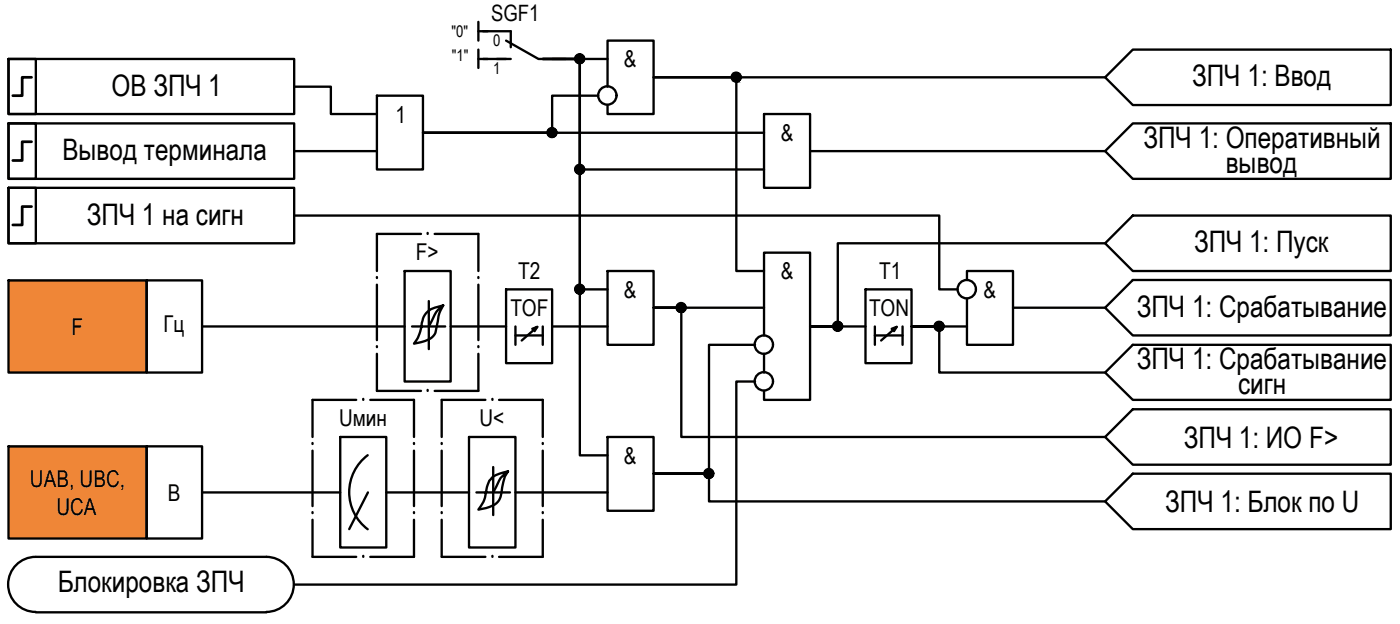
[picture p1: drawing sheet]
<svg xmlns="http://www.w3.org/2000/svg" width="152mm" height="68mm" viewBox="0 0 152 68" stroke-linecap="round" stroke-linejoin="round" font-family="sans-serif">
<!-- layer: 0 -->
<g fill="none" stroke="#000" stroke-width=".25">
<path d="M.9 6.4h3v6h-3zM.9 6.4h31v6h-31zM.9 13.4h31v6h-31zM.9 13.4h3v6h-3zM31.9 9.4h4v3h5M31.9 16.4h9M40.9 10.4h5v8h-5zM51.9 2.4v2M51.9 5.4v2M51.9 3.4h1M51.9 6.4h1M53.9 6.4h1"/>
<path d="M58.9 6.4h4v25h3M58.9 6.4h4v43h3M58.9 6.4h7M59.9 6.4h3v12h20M64.9 10.4h-5v4h-14h37M65.9 9.4v-5h5v8h-5v-1M82.9 12.4h5v8h-5zM87.9 16.4h32M119.9 8.4l3-3h28v6h-28zM119.9 16.4l3-3h28v6h-28zM119.9 8.4h-49h9v21h3M.9 30.4h15v10h-15z"/>
<path d="M.9 20.4h3v6h-3zM.9 20.4h31v6h-31zM15.9 30.4h6v10h-6zM21.9 35.4h22M31.9 23.4h70v8h2M43.9 29.4h5v12h-5zM46.5 32.6v5.2M46.5 35.4h1.8M48.1 33.1a3.4 3.4 0 0 0-.6 1.7l-.1 .6a1.7 1.7 0 0 1-1.7 1.7l-.8 .2a4.8 4.8 0 0 0 .9-2.5 1.97 1.97 0 0 1 1.8-1.6l.5-.1a3 3 0 0 0-1.2 1.7l-.4 .6h-1.8M48.9 35.4h6M54.9 31.4h5v8h-5zM55.9 36.4h3"/>
<path d="M55.9 35.4v2M57.7 35.6l.6-.2-1.7 1.5M58.3 35.4l-.3 .5M58.9 35.4v2M59.9 35.4h6M65.9 29.4h5v8h-5zM81.9 37.4h-5v14h-6h6v3h43M82.9 36.4v-9h5v15.9h-5v-.9M82.9 33.4h-12h3v14h46M82.9 38.4v2M93.9 31.4h5v8h-5zM94.9 35.4v2"/>
<path d="M94.9 36.4h3M96.7 35.6l.6-.2-1.7 1.5M97.3 35.4l-.3 .5M97.9 35.4v2M104.9 30.4v-1h5v8h-5v-5M104.9 35.4h-6h3v5h18M109.9 33.4h10M119.9 26.4l3-3h28v6h-28zM119.9 33.4l3-3h28v6h-28zM119.9 26.4h-29v9h-3h6M122.9 37.4h28v5.9h-28l-3-2.9zM.9 48.4h15v10h-15z"/>
<path d="M15.9 48.4h6v10h-6zM21.9 53.4h15M36.9 47.4h5v12h-5zM39.9 49.3a5 5 0 0 0 0 8.1M39.9 53.4l-2 4M41.9 53.4h9M50.9 47.4h5v12h-5zM53.5 50.6v5.2M53.5 53.4h1.8M55.1 51.1a6.1 6.1 0 0 0-.8 2.7 1.86 1.86 0 0 1-1.6 1.3l-.8 .1a4 4 0 0 0 .9-2.4 1.95 1.95 0 0 1 1.8-1.6l.5-.1-.3 .2a2.75 2.75 0 0 0-1 1.4l-.3 .7h-1.8M55.9 53.4h10M65.9 47.4h5v8h-5z"/>
<path d="M81.9 41.4h-2v22h-48M122.9 44.4h28v6h-28l-3-3zM122.9 51.4h28v6h-28l-3-3zM3.9 60.4a2.98 2.98 0 0 0-3 3 2.98 2.98 0 0 0 3 2.9M3.9 60.4h25M3.9 66.4h25M28.9 60.4a2.98 2.98 0 0 1 3 3 2.98 2.98 0 0 1-3 2.9"/>
<circle cx="59.9" cy="14.4" r=".49"/>
<circle cx="62.9" cy="6.4" r=".49"/>
<circle cx="62.9" cy="18.4" r=".49"/>
<circle cx="65.9" cy="10.4" r=".99"/>
<circle cx="79.9" cy="8.4" r=".49"/>
<circle cx="62.9" cy="31.3" r=".49"/>
<circle cx="73.9" cy="33.3" r=".49"/>
<circle cx="82.9" cy="37.4" r=".99"/>
<circle cx="90.9" cy="35.4" r=".49"/>
<circle cx="101.9" cy="35.4" r=".49"/>
<circle cx="104.9" cy="31.3" r=".99"/>
<circle cx="76.9" cy="51.3" r=".49"/>
<circle cx="82.9" cy="41.3" r=".99"/>
</g>
<g fill="#000" stroke="#000" stroke-width=".11">
<path d="M59.6 14.1h.7zM59.8 14.9h.2zM59.8 13.9h.1zM62.8 6.9h.2zM62.8 18.9h.2zM62.8 5.9h.1zM62.8 17.9h.1zM79.8 8.8h.2zM79.8 7.9h.2zM62.4 31.6h.9zM62.8 31.9h.2zM62.8 30.9h.1z"/>
<path d="M73.6 33h.6zM73.8 33.9h.2zM73.8 32.9h.1zM90.8 35.9h.2zM90.8 34.9h.2zM101.8 35.9h.2zM101.8 34.9h.1zM76.8 51.9h.2zM76.8 50.9h.2z"/>
<path d="M59.8 13.9h.2zM59.8 13.9h.2z"/>
<path d="M59.8 14.9h.1zM59.8 14.9h.1z"/>
<path d="M59.8 13.9h.3zM59.8 13.9h.3z"/>
<path d="M59.7 13.9h.4zM59.7 13.9h.4z"/>
<path d="M59.7 14.9h.4zM59.7 14.9h.3z"/>
<path d="M59.7 13.9h.4zM59.6 13.9h.5z"/>
<path d="M59.7 14.8h.4zM59.7 14.8l.4 .1z"/>
<path d="M59.6 13.9l.6 .1zM59.6 13.9l.6 .1z"/>
<path d="M59.6 14.8h.5zM59.6 14.8h.5z"/>
<path d="M59.6 14h.6zM59.6 14h.6z"/>
<path d="M59.6 14.8h.6zM59.6 14.8h.5z"/>
<path d="M59.6 14l.7 .1zM59.6 14l.7 .1zM59.5 14.1h.8z"/>
<path d="M59.6 14.8h.6zM59.6 14.8h.6z"/>
<path d="M59.5 14.1h.8zM59.5 14.1h.8z"/>
<path d="M59.5 14.7h.8zM59.5 14.7h.8z"/>
<path d="M59.6 14.7h.7zM59.6 14.7l.6 .1z"/>
<path d="M59.5 14.1h.8zM59.5 14.1h.8z"/>
<path d="M59.5 14.1l.9 .1zM59.5 14.1l.9 .1z"/>
<path d="M59.5 14.6h.8zM59.5 14.6h.8z"/>
<path d="M59.5 14.6h.8zM59.5 14.6l.8 .1z"/>
<path d="M59.4 14.2h1zM59.4 14.2h1z"/>
<path d="M59.4 14.2l1 .1zM59.4 14.2l1 .1z"/>
<path d="M59.4 14.5l1 .1zM59.4 14.5l1 .1z"/>
<path d="M59.4 14.6h1zM59.4 14.6h.9z"/>
<path d="M59.4 14.3l1 .1v-.1zM59.4 14.3l1 .1h-1z"/>
<path d="M59.4 14.4h1zM59.4 14.4h1z"/>
<path d="M59.4 14.4h1zM59.4 14.4h1z"/>
<path d="M59.4 14.4l1 .1zM59.4 14.4l1 .1z"/>
<path d="M59.4 14.5h1zM59.4 14.5h1z"/>
<path d="M62.8 6.9h.1zM62.8 6.9h.1z"/>
<path d="M62.8 18.9h.1zM62.8 18.9h.1z"/>
<path d="M62.8 5.9h.2zM62.8 5.9h.2z"/>
<path d="M62.8 17.9h.2zM62.8 17.9h.2z"/>
<path d="M62.8 5.9h.3zM62.8 5.9h.3z"/>
<path d="M62.8 17.9h.3zM62.7 17.9h.4z"/>
<path d="M62.7 5.9h.4zM62.7 5.9h.4z"/>
<path d="M62.7 6.9h.4zM62.7 6.9h.3z"/>
<path d="M62.7 17.9h.4zM62.7 17.9h.4z"/>
<path d="M62.7 18.8h.4zM62.7 18.8l.3 .1z"/>
<path d="M62.7 5.9l.5 .1zM62.7 5.9l.5 .1z"/>
<path d="M62.7 6.9h.4zM62.7 6.9h.4z"/>
<path d="M62.7 17.9h.5zM62.7 17.9h.5z"/>
<path d="M62.7 18.8h.4zM62.7 18.8h.4z"/>
<path d="M62.6 6h.6zM62.6 6h.6z"/>
<path d="M62.6 6.8h.6zM62.6 6.8l.5 .1z"/>
<path d="M62.6 17.9l.6 .1zM62.6 17.9l.6 .1z"/>
<path d="M62.6 18.8h.6zM62.6 18.8h.5z"/>
<path d="M62.6 6h.6zM62.6 6h.6z"/>
<path d="M62.6 6.8h.6zM62.6 6.8h.6z"/>
<path d="M62.6 18h.6zM62.6 18h.6z"/>
<path d="M62.6 18.8h.6zM62.6 18.8h.6z"/>
<path d="M62.6 6l.6 .1zM62.6 6l.6 .1z"/>
<path d="M62.5 6.7l.7 .1zM62.5 6.7l.7 .1z"/>
<path d="M62.6 6.8h.6zM62.6 6.8h.6z"/>
<path d="M62.6 18h.6zM62.6 18h.6z"/>
<path d="M62.5 18l.8 .1zM62.5 18l.8 .1z"/>
<path d="M62.5 18.7l.7 .1zM62.5 18.7l.7 .1z"/>
<path d="M62.6 18.8h.6zM62.6 18.8h.6z"/>
<path d="M62.5 6.1h.8zM62.5 6.1h.8z"/>
<path d="M62.5 6.1h.8zM62.5 6.1h.8z"/>
<path d="M62.5 6.7h.8zM62.5 6.7h.7z"/>
<path d="M62.5 18.1h.8zM62.5 18.1h.8z"/>
<path d="M62.5 18.7h.8zM62.5 18.7h.7z"/>
<path d="M62.5 6.1h.8zM62.4 6.1h.9z"/>
<path d="M62.4 6.1l1 .1zM62.4 6.1l1 .1z"/>
<path d="M62.4 6.6h.9zM62.4 6.6h.9z"/>
<path d="M62.5 6.6h.8zM62.5 6.6l.8 .1z"/>
<path d="M62.5 18.1l.8 .1zM62.4 18.2h.9z"/>
<path d="M62.4 18.2h1zM62.4 18.2h1z"/>
<path d="M62.4 18.6l.9 .1zM62.4 18.6l.9 .1z"/>
<path d="M62.5 18.7h.8zM62.5 18.7h.8z"/>
<path d="M62.4 6.2h1zM62.4 6.2h1z"/>
<path d="M62.4 6.2l1 .1v-.1zM62.4 6.2l1 .1h-1z"/>
<path d="M62.4 6.5l1 .1zM62.4 6.5l1 .1z"/>
<path d="M62.4 6.6h1zM62.4 6.6h.9z"/>
<path d="M62.4 18.2h1zM62.4 18.2h1z"/>
<path d="M62.4 18.2l1 .1zM62.4 18.2l1 .1z"/>
<path d="M62.4 18.5l1 .1v-.1zM62.4 18.5l1 .1h-1z"/>
<path d="M62.4 18.6h1zM62.4 18.6h.9z"/>
<path d="M62.4 6.3l1 .1zM62.4 6.3l1 .1z"/>
<path d="M62.4 6.4h1zM62.4 6.4h1z"/>
<path d="M62.4 6.4h1zM62.4 6.4h1z"/>
<path d="M62.4 6.4l1 .1zM62.4 6.4l1 .1z"/>
<path d="M62.4 6.5h1zM62.4 6.5h1z"/>
<path d="M62.4 18.3h1zM62.4 18.3h1z"/>
<path d="M62.4 18.3l1 .1zM62.4 18.3l1 .1z"/>
<path d="M62.4 18.4h1zM62.4 18.4h1z"/>
<path d="M62.4 18.4l1 .1zM62.4 18.4l1 .1z"/>
<path d="M62.4 18.5h1zM62.4 18.5h1z"/>
<path d="M79.8 8.8l.2 .1zM79.8 8.9h.2z"/>
<path d="M79.8 7.9h.2zM79.8 7.9h.2z"/>
<path d="M79.8 7.9h.2zM79.7 7.9h.3z"/>
<path d="M79.7 7.9h.4zM79.7 7.9h.4z"/>
<path d="M79.7 8.8h.3zM79.7 8.8h.3z"/>
<path d="M79.7 7.9l.4 .1zM79.7 7.9l.4 .1z"/>
<path d="M79.7 8.8h.4zM79.7 8.8h.3z"/>
<path d="M79.7 8h.5zM79.6 8h.6z"/>
<path d="M79.7 8.8h.4zM79.7 8.8h.4z"/>
<path d="M79.6 8h.6zM79.6 8h.6z"/>
<path d="M79.6 8.8h.6zM79.6 8.8h.5z"/>
<path d="M79.6 8h.7zM79.6 8h.7z"/>
<path d="M79.6 8.8h.6zM79.6 8.8h.6z"/>
<path d="M79.5 8l.8 .1zM79.5 8l.8 .1z"/>
<path d="M79.5 8.7h.8zM79.5 8.7l.7 .1z"/>
<path d="M79.5 8.1h.8zM79.5 8.1h.8z"/>
<path d="M79.5 8.1l.8 .1zM79.5 8.1l.8 .1z"/>
<path d="M79.5 8.6l.8 .1zM79.5 8.6l.8 .1z"/>
<path d="M79.5 8.7h.8zM79.5 8.7h.8z"/>
<path d="M79.5 8.2h.8zM79.5 8.2h.8z"/>
<path d="M79.5 8.2l.9 .1zM79.5 8.2l.9 .1z"/>
<path d="M79.5 8.6h.8zM79.5 8.6h.8z"/>
<path d="M79.5 8.6h.8zM79.5 8.6h.8z"/>
<path d="M79.4 8.3h1zM79.4 8.3h1z"/>
<path d="M79.4 8.3h1zM79.4 8.3h1z"/>
<path d="M79.4 8.3l1 .1zM79.4 8.3l1 .1z"/>
<path d="M79.4 8.4h1zM79.4 8.4h1z"/>
<path d="M79.4 8.4l1 .1zM79.4 8.4l1 .1z"/>
<path d="M79.4 8.5h1zM79.4 8.5h1z"/>
<path d="M79.4 8.5h1zM79.4 8.5l.9 .1z"/>
<path d="M62.8 31.9h.1zM62.8 31.9h.1z"/>
<path d="M62.8 30.9h.2zM62.8 30.9h.2z"/>
<path d="M62.8 30.9h.3zM62.7 30.9h.4z"/>
<path d="M62.7 30.9h.4zM62.7 30.9h.4z"/>
<path d="M62.7 31.8h.4zM62.7 31.8l.3 .1z"/>
<path d="M62.7 30.9h.5zM62.7 30.9h.5z"/>
<path d="M62.7 31.8h.4zM62.7 31.8h.4z"/>
<path d="M62.6 30.9h.6zM62.6 30.9h.6z"/>
<path d="M62.6 31.8h.6zM62.6 31.8h.5z"/>
<path d="M62.6 30.9l.6 .1zM62.6 30.9l.6 .1z"/>
<path d="M62.6 31.8h.6zM62.6 31.8h.6z"/>
<path d="M62.6 31h.6zM62.6 31h.6z"/>
<path d="M62.5 31l.8 .1zM62.5 31l.8 .1z"/>
<path d="M62.5 31.7l.7 .1zM62.5 31.7l.7 .1z"/>
<path d="M62.6 31.8h.6zM62.6 31.8h.6z"/>
<path d="M62.5 31.1h.8zM62.5 31.1h.8z"/>
<path d="M62.5 31.7h.8zM62.5 31.7h.7z"/>
<path d="M62.5 31.1l.8 .1zM62.4 31.2h.9z"/>
<path d="M62.4 31.2h1zM62.4 31.2h1z"/>
<path d="M62.5 31.6h.8zM62.5 31.6l.8 .1z"/>
<path d="M62.4 31.2h1zM62.4 31.2h1z"/>
<path d="M62.4 31.2l1 .1zM62.4 31.2l1 .1z"/>
<path d="M62.4 31.5l1 .1v-.1zM62.4 31.5l1 .1h-1z"/>
<path d="M62.4 31.6h1zM62.4 31.6h.9zM62.4 31.6h.9z"/>
<path d="M62.4 31.3h1zM62.4 31.3h1z"/>
<path d="M62.4 31.3l1 .1zM62.4 31.3l1 .1z"/>
<path d="M62.4 31.4h1zM62.4 31.4h1z"/>
<path d="M62.4 31.4l1 .1zM62.4 31.4l1 .1z"/>
<path d="M62.4 31.5h1zM62.4 31.5h1z"/>
<path d="M73.8 33.9h.1zM73.8 33.9h.1z"/>
<path d="M73.8 32.9h.2zM73.8 32.9h.2z"/>
<path d="M73.8 32.9h.2zM73.7 32.9h.3z"/>
<path d="M73.7 32.9h.4zM73.7 32.9h.4z"/>
<path d="M73.7 33.8h.3zM73.7 33.8l.3 .1z"/>
<path d="M73.7 32.9h.5zM73.7 32.9h.5z"/>
<path d="M73.7 33.8h.4zM73.7 33.8h.3z"/>
<path d="M73.7 32.9l.5 .1zM73.7 32.9l.5 .1zM73.6 33h.6z"/>
<path d="M73.7 33.8h.5zM73.7 33.8h.4z"/>
<path d="M73.6 33h.6zM73.6 33h.6z"/>
<path d="M73.6 33.7l.6 .1zM73.6 33.7l.6 .1z"/>
<path d="M73.6 33.8h.6zM73.6 33.8h.6z"/>
<path d="M73.5 33l.8 .1zM73.5 33l.8 .1z"/>
<path d="M73.5 33.7h.7zM73.5 33.7h.7z"/>
<path d="M73.5 33.1h.8zM73.5 33.1h.8z"/>
<path d="M73.5 33.7h.8zM73.5 33.7h.7z"/>
<path d="M73.5 33.1h.8zM73.5 33.1h.8z"/>
<path d="M73.4 33.1l1 .1zM73.4 33.1l1 .1z"/>
<path d="M73.4 33.6l.9 .1zM73.4 33.6l.9 .1z"/>
<path d="M73.5 33.7h.8zM73.5 33.7h.8z"/>
<path d="M73.4 33.2h1zM73.4 33.2h1z"/>
<path d="M73.4 33.2l1 .1zM73.4 33.2l1 .1z"/>
<path d="M73.4 33.3h1zM73.4 33.3h1z"/>
<path d="M73.4 33.3l1 .1zM73.4 33.3l1 .1z"/>
<path d="M73.4 33.4l1 .1v-.1zM73.4 33.4l1 .1h-1z"/>
<path d="M73.4 33.5h1zM73.4 33.5h1z"/>
<path d="M73.4 33.5l1 .1zM73.4 33.5l1 .1z"/>
<path d="M73.4 33.6h1zM73.4 33.6h.9z"/>
<path d="M73.4 33.4h1zM73.4 33.4h1z"/>
<path d="M90.8 35.9h.2zM90.8 35.9h.2z"/>
<path d="M90.8 34.9h.2zM90.8 34.9h.2z"/>
<path d="M90.8 34.9h.3zM90.7 34.9h.4z"/>
<path d="M90.7 34.9h.4zM90.7 34.9h.4z"/>
<path d="M90.7 35.9h.4zM90.7 35.9h.3z"/>
<path d="M90.7 34.9h.4zM90.6 34.9h.5z"/>
<path d="M90.7 35.8h.4zM90.7 35.8l.4 .1z"/>
<path d="M90.6 34.9l.6 .1zM90.6 34.9l.6 .1z"/>
<path d="M90.6 35.8h.5zM90.6 35.8h.5z"/>
<path d="M90.6 35h.6zM90.6 35h.6z"/>
<path d="M90.6 35.8h.6zM90.6 35.8h.5z"/>
<path d="M90.5 35.7h.7zM90.5 35.7h.8z"/>
<path d="M90.5 35.7h.7zM90.5 35.7l.7 .1z"/>
<path d="M90.5 35h.8zM90.5 35h.8z"/>
<path d="M90.5 35l.8 .1zM90.5 35l.8 .1z"/>
<path d="M90.5 35.1h.8zM90.5 35.1h.8z"/>
<path d="M90.5 35.7h.8zM90.5 35.7h.8z"/>
<path d="M90.5 35.1h.8zM90.5 35.1h.8z"/>
<path d="M90.5 35.6h.8zM90.5 35.6l.8 .1z"/>
<path d="M90.5 35.1l.8 .1zM90.5 35.1l.8 .1z"/>
<path d="M90.4 35.2h.9zM90.4 35.2h.9z"/>
<path d="M90.4 35.2l1 .1zM90.4 35.2l1 .1z"/>
<path d="M90.4 35.5l.9 .1zM90.4 35.5l.9 .1z"/>
<path d="M90.4 35.6h.9zM90.4 35.6h.9z"/>
<path d="M90.5 35.6h.8zM90.5 35.6h.8z"/>
<path d="M90.4 35.3h1zM90.4 35.3h1z"/>
<path d="M90.4 35.3l1 .1v-.1zM90.4 35.3l1 .1h-1z"/>
<path d="M90.4 35.4h1zM90.4 35.4h1z"/>
<path d="M90.4 35.4l1 .1zM90.4 35.4l1 .1z"/>
<path d="M90.4 35.5h1zM90.4 35.5h.9z"/>
<path d="M101.8 34.9h.2zM101.8 34.9h.2z"/>
<path d="M101.8 35.9h.1zM101.8 35.9h.1z"/>
<path d="M101.8 34.9h.3zM101.7 34.9h.4z"/>
<path d="M101.7 34.9h.4zM101.7 34.9h.4z"/>
<path d="M101.7 35.9h.4zM101.7 35.9h.3z"/>
<path d="M101.7 34.9h.4zM101.6 34.9h.5z"/>
<path d="M101.7 35.8h.4zM101.7 35.8l.4 .1z"/>
<path d="M101.6 34.9l.6 .1zM101.6 34.9l.6 .1z"/>
<path d="M101.6 35.8h.5zM101.6 35.8h.5z"/>
<path d="M101.6 35h.6zM101.6 35h.6z"/>
<path d="M101.6 35.8h.6zM101.6 35.8h.5z"/>
<path d="M101.6 35.7h.6zM101.6 35.7h.7z"/>
<path d="M101.6 35.7h.6zM101.6 35.7l.6 .1z"/>
<path d="M101.6 35h.7zM101.6 35h.7z"/>
<path d="M101.6 35l.7 .1zM101.6 35l.7 .1z"/>
<path d="M101.5 35.1h.8zM101.5 35.1h.8z"/>
<path d="M101.5 35.7h.8zM101.5 35.7h.8z"/>
<path d="M101.5 35.1h.8zM101.5 35.1h.8z"/>
<path d="M101.5 35.1l.9 .1zM101.5 35.1l.9 .1z"/>
<path d="M101.5 35.6h.8zM101.5 35.6h.8z"/>
<path d="M101.5 35.6h.8zM101.5 35.6l.8 .1z"/>
<path d="M101.4 35.2h1zM101.4 35.2h1z"/>
<path d="M101.4 35.2l1 .1zM101.4 35.2l1 .1z"/>
<path d="M101.4 35.5l1 .1zM101.4 35.5l1 .1z"/>
<path d="M101.4 35.6h1zM101.4 35.6h.9z"/>
<path d="M101.4 35.3h1zM101.4 35.3h1z"/>
<path d="M101.4 35.3l1 .1v-.1zM101.4 35.3l1 .1h-1z"/>
<path d="M101.4 35.4h1zM101.4 35.4h1z"/>
<path d="M101.4 35.4l1 .1zM101.4 35.4l1 .1z"/>
<path d="M101.4 35.5h1zM101.4 35.5h1z"/>
<path d="M76.8 51.9h.2zM76.8 51.9h.2z"/>
<path d="M76.8 50.9h.2zM76.8 50.9h.2z"/>
<path d="M76.8 50.9h.2zM76.7 50.9h.3z"/>
<path d="M76.7 50.9h.4zM76.7 50.9h.4z"/>
<path d="M76.7 51.9h.3zM76.7 51.9h.3z"/>
<path d="M76.7 50.9h.4zM76.7 50.9h.4z"/>
<path d="M76.7 51.8h.4zM76.7 51.8l.3 .1z"/>
<path d="M76.7 50.9l.5 .1zM76.7 50.9l.5 .1z"/>
<path d="M76.7 51.8h.4zM76.7 51.8h.4z"/>
<path d="M76.6 51h.6zM76.6 51h.6z"/>
<path d="M76.6 51.8h.6zM76.6 51.8h.5z"/>
<path d="M76.6 51h.7zM76.6 51h.7z"/>
<path d="M76.6 51.7h.6zM76.6 51.7l.6 .1z"/>
<path d="M76.5 51l.8 .1zM76.5 51l.8 .1z"/>
<path d="M76.5 51.7h.8zM76.5 51.7h.7z"/>
<path d="M76.5 51.1h.8zM76.5 51.1h.8z"/>
<path d="M76.5 51.1h.8zM76.5 51.1h.8z"/>
<path d="M76.5 51.6l.8 .1zM76.5 51.6l.8 .1z"/>
<path d="M76.5 51.7h.8zM76.5 51.7h.8z"/>
<path d="M76.4 51.1l1 .1zM76.4 51.1l1 .1z"/>
<path d="M76.4 51.6h.9zM76.4 51.6h.9z"/>
<path d="M76.4 51.2h1zM76.4 51.2h1z"/>
<path d="M76.4 51.2l1 .1zM76.4 51.2l1 .1z"/>
<path d="M76.4 51.3h1zM76.4 51.3h1z"/>
<path d="M76.4 51.3l1 .1zM76.4 51.3l1 .1z"/>
<path d="M76.4 51.4h1zM76.4 51.4h1h-1z"/>
<path d="M76.4 51.4l1 .1zM76.4 51.4l1 .1z"/>
<path d="M76.4 51.5h1zM76.4 51.5h1z"/>
<path d="M76.4 51.5l1 .1zM76.4 51.5l1 .1z"/>
<path d="M76.4 51.6h1zM76.4 51.6h.9z"/>
</g>
<g fill="none" stroke="#000" stroke-width=".25">
<path d="M52.4 3.4h3v1.7M52.4 6.4h3M54.9 4.4l3.5 2h3M40.9 37.6h.1M40.9 30.1h.1M40.9 30.9v6M40.9 38.4v4h4.8M45.7 25.4h-4.8v4M46.4 25.4h.1M47.2 25.4h4.7v4M51.9 37.6h.1M51.9 30.1h.1"/>
<path d="M51.9 30.9v6M51.9 38.4v4h-4.7M33.9 55.6h.1M33.9 48.1h.1M33.9 56.3v4.1h4.7M33.9 48.9v6M38.6 43.3h-4.7v4.1M39.4 43.3h.1M40.2 43.3h4.7v4.1M44.9 55.6h.1M44.9 48.1h.1M44.9 56.3v4.1h-4.7"/>
<path d="M44.9 48.9v6M46.4 42.4h.1M47.9 55.6h.1M47.9 48.1h.1M47.9 48.9v6M47.9 56.3v4.1h4.8M52.7 43.3h-4.8v4.1M53.4 43.3h.1M54.1 43.3h4.8v4.1M58.9 55.6h.1M58.9 48.1h.1M58.9 48.9v6"/>
<path d="M58.9 56.3v4.1h-4.8M39.4 60.4h.1M53.4 60.4h.1"/>
</g>
<!-- layer: 0 -->
<g fill="#ef8637" stroke="#ef8637" stroke-width=".11">
<path d="M.9 30.4l15 10v-10zM.9 30.4l15 10h-15z"/>
<path d="M.9 48.4l15 10v-10zM.9 48.4l15 10h-15z"/>
</g>
<path d="M3.4 8.4h-1v2h-1M3.4 15.4h-1v2h-1M3.4 22.4h-1v2h-1" fill="none" stroke="#000" stroke-width=".3"/>
<g font-size="3.2">
<text x="12.1" y="10.4">ОВ ЗПЧ 1</text>
<text x="129.3" y="9.4">ЗПЧ 1: Ввод</text>
<text x="6.8" y="17.4">Вывод терминала</text>
<text x="124" y="16">ЗПЧ 1: Оперативный</text>
<text x="133" y="18.7">вывод</text>
<text x="9.4" y="24.3">ЗПЧ 1 на сигн</text>
<text x="129.5" y="27.3">ЗПЧ 1: Пуск</text>
<text x="123.3" y="34.4">ЗПЧ 1: Срабатывание</text>
<text x="123.3" y="40">ЗПЧ 1: Срабатывание</text>
<text x="134.3" y="42.7">сигн</text>
<text x="128.4" y="48.5">ЗПЧ 1: ИО F&gt;</text>
<text x="126.4" y="55.5">ЗПЧ 1: Блок по U</text>
<text x="6.3" y="64.2">Блокировка ЗПЧ</text>
</g>
<g font-size="2.5">
<text x="67.7" y="7.3">&amp;</text>
<text x="42.9" y="13.3">1</text>
<text x="84.7" y="15.3">&amp;</text>
<text x="45.1" y="28.2">F&gt;</text>
<text x="55.4" y="34.3">TOF</text>
<text x="56.2" y="30.3">T2</text>
<text x="67.7" y="32.3">&amp;</text>
<text x="84.7" y="30.3">&amp;</text>
<text x="94.3" y="34.3">TON</text>
<text x="95.4" y="30.3">T1</text>
<text x="106.7" y="32.3">&amp;</text>
<text x="7.7" y="36.3">F</text>
<text x="17.7" y="36">Гц</text>
<text x="36.8" y="46.2">Uмин</text>
<text x="52" y="46.2">U&lt;</text>
<text x="3.3" y="52.7">UAB, UBC,</text>
<text x="67.7" y="50.2">&amp;</text>
<text x="6.1" y="55.8">UCA</text>
<text x="18.2" y="54.3">В</text>
</g>
<text font-size="2.4" x="53.3" y="2.2">SGF1</text>
<g font-size="1.7">
<text x="49" y="4">&quot;0&quot;</text>
<text x="53.5" y="5">0</text>
<text x="49" y="6.6">&quot;1&quot;</text>
<text x="53.5" y="8">1</text>
</g>
</svg>
